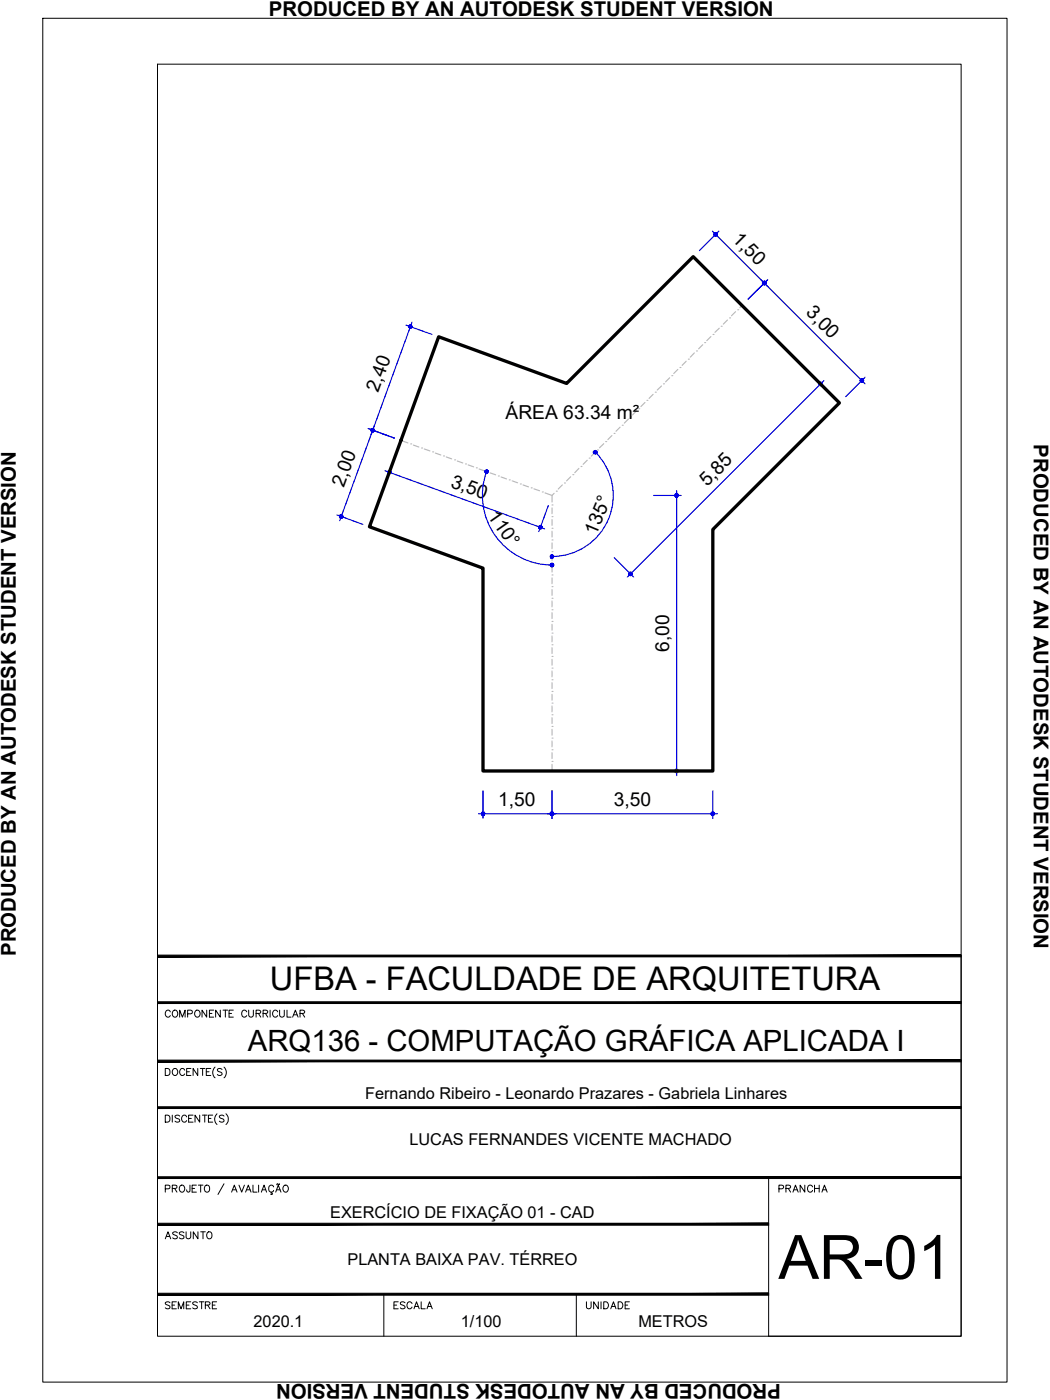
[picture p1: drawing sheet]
<svg xmlns="http://www.w3.org/2000/svg" width="229mm" height="305mm" viewBox="0 0 229 305" stroke-linecap="round" stroke-linejoin="round" font-family="sans-serif">
<!-- layer: ARQ_EIXO CINZA 04 -->
<g fill="none" stroke="#bababa" stroke-width=".25">
<path d="M149.4 78.7l-.9 .8M149.9 78.2h.1M151.2 76.8l-.9 1M151.6 76.4h.1M153 75.1l-.9 .8M153.4 74.6h.1M154.8 73.3l-.9 .9M155.2 72.8h.1M156.6 71.5l-.9 .8M157 71h.1M158.4 69.7l-.9 .9M158.8 69.2h.1"/>
<path d="M160.1 67.9l-.8 .8M160.6 67.4h.1M161.5 66.5l-.4 .5M87.3 95.9l1.5 .5M89.4 96.6h.1M90 96.9l1.2 .4M91.8 97.5h.1M92.4 97.7l1.2 .5M94.2 98.4h.1M94.8 98.6l1.2 .5M96.6 99.3h.1M97.2 99.5l1.1 .4"/>
<path d="M128.3 99.7h.1M129.6 98.4l-.9 .9M130.1 98h.1M131.4 96.6l-.9 .9M131.9 96.1h.1M133.2 94.8l-.9 .9M133.7 94.4h.1M135 93l-.9 .9M135.5 92.6h.1M136.8 91.2l-.9 .9M137.3 90.8h.1M138.6 89.4l-.9 .9"/>
<path d="M139.1 89h.1M140.4 87.6l-.9 .9M140.8 87.2h.1M142.2 85.9l-.9 .8M142.7 85.4h.1M144 84l-.9 .9M144.4 83.6h.1M145.8 82.3l-.9 .8M146.3 81.8h.1M147.6 80.4l-.9 .9M148 80h.1M99 100.1h.1"/>
<path d="M99.6 100.4l1.2 .4M101.3 101h.1M101.9 101.2l1.2 .4M103.7 101.9h.1M104.3 102.1l1.2 .4M106.1 102.7h.1M106.7 103l1.2 .4M108.5 103.6h.1M109.1 103.8l1.2 .5M110.9 104.5h.1M111.5 104.7l1.2 .4M113.3 105.4h.1"/>
<path d="M113.9 105.6l1.2 .4M115.7 106.2h.1M116.2 106.4l1.3 .4M118.1 107.1h.1M118.7 107.3l1.5 .6M120.2 117.6h.1M120.2 115h.1M120.2 112.5h.1M120.2 109.9h.1M120.2 110.6v1.2M120.2 113.1v1.3M120.2 115.7v1.2"/>
<path d="M120.2 118.2v1.3M120.6 107.4l-.4 .5v1.4M121.1 106.9h.1M122.4 105.6l-.9 .9M122.9 105.2h.1M124.2 103.8l-.8 .9M124.7 103.3h.1M126 102l-.9 .9M126.5 101.6h.1M127.8 100.2l-.8 .9M120.2 137.8h.1M120.2 135.3h.1"/>
<path d="M120.2 132.8h.1M120.2 130.3h.1M120.2 127.7h.1M120.2 125.2h.1M120.2 122.6h.1M120.2 120.1h.1M120.2 120.7v1.3M120.2 123.3v1.2M120.2 125.8v1.3M120.2 128.4v1.2M120.2 130.9v1.2M120.2 133.4v1.3"/>
<path d="M120.2 135.9v1.3M120.2 138.5v1.2M120.2 158.2h.1M120.2 155.6h.1M120.2 153.1h.1M120.2 150.5h.1M120.2 148h.1M120.2 145.5h.1M120.2 142.9h.1M120.2 140.4h.1M120.2 141v1.3M120.2 143.6v1.2"/>
<path d="M120.2 146.1v1.3M120.2 148.6v1.3M120.2 151.2v1.2M120.2 153.7v1.3M120.2 156.3v1.2M120.2 158.8v1.3M120.2 165.8h.1M120.2 163.2h.1M120.2 160.7h.1M120.2 161.3v1.3M120.2 163.9v1.2M120.2 166.4v1.5"/>
</g>
<!-- layer: COTA AZUL -->
<g fill="none" stroke="#00f" stroke-width=".25">
<path d="M155.1 50.3l33.2 33.3M156.5 50.3l-4.2 4.3M88.4 70.8l5.7 2M89.7 70.1l-15.7 43.3M167.1 60.9l-4.2 4.3M80.2 93.3l5.7 2.1M86.5 98.1l-2.1 5.7M129.6 98.4a13.3 13.3 0 0 1 2.9 14.5 13.3 13.3 0 0 1-12.3 8.3M175.1 80.1l4.3 4.2M179.4 82.9l-42.8 42.7M188.3 82.1l-4.2 4.3M73.4 112.1l5.6 2.1"/>
<path d="M83.8 102.5l34.8 12.6M105.9 102.7a15.2 15.2 0 0 0 14.3 20.3M119.4 110.1l-2.1 5.6M142.3 107.9h6M147.3 106.8v62.1M133.7 121.4l4.3 4.2M104.2 177.2h52M105.2 172.2v6M120.2 172.2v6M142.3 167.9h6M155.2 172.2v6"/>
</g>
<!-- layer: 0 -->
<g fill="#00f" stroke="#00f" stroke-width=".22">
<path d="M84.4 102.7v.2l.4-.1zM84.4 102.9l.4-.1-.3 .2zM84.5 103l.1 .2 .2-.4z"/>
<path d="M84.8 102.8l-.2 .4h.2zM84.8 102.8l.2 .3-.2 .1zM84.8 102.8l.2 .3 .1-.1z"/>
<path d="M84.8 102.8l.3 .2v-.3zM84.8 102.8l.2-.2 .1 .1zM84.9 102.4l-.1 .4 .2-.2z"/>
<path d="M84.7 102.4l.1 .4 .1-.4zM84.5 102.5l.2-.1 .1 .4zM84.5 102.5l-.1 .2 .4 .1z"/>
<path d="M117.6 114.8l.4 .1v-.2zM117.6 114.8l.3-.2 .1 .1zM117.8 114.4l-.2 .4 .3-.2z"/>
<path d="M117.6 114.4v.4l.2-.4zM117.4 114.5l.2-.1v.4zM117.3 114.6l.3 .2-.2-.3z"/>
<path d="M117.3 114.6v.3l.3-.1zM117.3 114.9l.3-.1-.3 .2zM117.3 115l.2 .1 .1-.3z"/>
<path d="M117.6 114.8l-.1 .3h.2zM117.6 114.8l.3 .3h-.2zM117.6 114.8l.3 .3 .1-.2z"/>
<path d="M147.1 107.5l.2 .4v-.4zM147.1 107.5l.2 .4-.3-.2zM147 107.7l-.1 .2h.4z"/>
<path d="M146.9 107.9l.1 .1 .3-.1zM147 108l.3-.1-.2 .3zM147.3 107.9l-.2 .3h.2z"/>
<path d="M147.3 107.9v.3h.2zM147.3 107.9l.3 .1-.1 .2zM147.3 107.9l.3 .1 .1-.1z"/>
<path d="M147.3 107.9h.4l-.1-.2zM147.5 107.5l.1 .2-.3 .2zM147.3 107.5v.4l.2-.4z"/>
<path d="M147.3 167.9v.3h.2zM147.3 167.9l.3 .2-.1 .1zM147.3 167.9l.3 .2 .1-.2z"/>
<path d="M147.3 167.9h.4l-.1-.2zM147.5 167.5l.1 .2-.3 .2zM147.3 167.5v.4l.2-.4z"/>
<path d="M147.1 167.5l.2 .4v-.4zM147.1 167.5l.2 .4-.3-.2zM147 167.7l-.1 .2h.4z"/>
<path d="M146.9 167.9l.1 .2 .3-.2zM147 168.1l.3-.2-.2 .3zM147.3 167.9l-.2 .3h.2z"/>
<path d="M137 125.2l.2 .1 .1-.3zM137.3 125l.1 .3h-.2zM137.3 125l.1 .3 .1-.1z"/>
<path d="M137.3 125l.2 .2 .1-.1zM137.3 125l.3-.2v.3zM137.5 124.7l-.2 .3 .3-.2z"/>
<path d="M137.4 124.6l-.1 .4 .2-.3zM137.2 124.6h.2l-.1 .4zM137 124.7l.3 .3-.1-.4z"/>
<path d="M137 124.7l-.1 .1 .4 .2zM136.9 124.8l.4 .2-.4 .1zM136.9 125.1l.1 .1 .3-.2z"/>
<path d="M178.7 83.2l-.1 .4 .3-.3zM178.6 83.2h.1l-.1 .4zM178.4 83.3l.2 .3v-.4z"/>
<path d="M178.4 83.3l-.1 .2 .3 .1zM178.3 83.5l.3 .1-.3 .1zM178.3 83.7l.1 .2 .2-.3z"/>
<path d="M178.4 83.9h.2v-.3zM178.6 83.6l.1 .3h-.1zM178.6 83.6l.1 .3h.2z"/>
<path d="M178.6 83.6l.3 .3 .1-.2zM178.6 83.6l.4-.1v.2zM178.9 83.3l-.3 .3 .4-.1z"/>
<path d="M155.5 50.8l-.1 .1 .4 .1zM155.4 50.9l.4 .1-.4 .1zM155.4 51.1l.1 .2 .3-.3z"/>
<path d="M155.8 51l-.3 .3 .2 .1zM155.8 51l.1 .4h-.2zM155.8 51l.1 .4 .2-.1z"/>
<path d="M155.8 51l.3 .3 .1-.2zM155.8 51l.4-.1v.2zM155.8 51l.4-.1-.1-.1z"/>
<path d="M155.9 50.7l-.1 .3 .3-.2zM155.7 50.7h.2l-.1 .3zM155.5 50.8l.3 .2-.1-.3z"/>
<path d="M166.4 61.6l.3 .3 .1-.2zM166.4 61.6h.4v.1zM166.4 61.6h.4l-.1-.2z"/>
<path d="M166.5 61.3l-.1 .3 .3-.2zM166.3 61.3h.2l-.1 .3zM166.2 61.4l.2 .2-.1-.3z"/>
<path d="M166.2 61.4l-.2 .2h.4zM166 61.6h.4l-.4 .1zM166 61.7l.2 .2 .2-.3z"/>
<path d="M166.2 61.9l.1 .1 .1-.4zM166.4 61.6l.1 .4h-.2zM166.4 61.6l.1 .4 .2-.1z"/>
<path d="M166.2 61.4l-.2 .2h.4zM166 61.6h.4l-.4 .1zM166 61.7l.2 .2 .2-.3z"/>
<path d="M166.2 61.9l.1 .1 .1-.4zM166.4 61.6l.1 .4h-.2zM166.4 61.6l.1 .4 .2-.1z"/>
<path d="M166.4 61.6l.3 .3 .1-.2zM166.4 61.6h.4v.1zM166.4 61.6h.4l-.1-.2z"/>
<path d="M166.5 61.3l-.1 .3 .3-.2zM166.3 61.3h.2l-.1 .3zM166.2 61.4l.2 .2-.1-.3z"/>
<path d="M187.6 82.8l.3 .3 .1-.2zM187.6 82.8h.4v.1zM187.6 82.8h.4l-.1-.2z"/>
<path d="M187.7 82.5l-.1 .3 .3-.2zM187.5 82.5h.2l-.1 .3zM187.4 82.6l.2 .2-.1-.3z"/>
<path d="M187.4 82.6l-.1 .2h.3zM187.3 82.8h.3l-.3 .1zM187.3 82.9l.1 .2 .2-.3z"/>
<path d="M187.4 83.1l.1 .1 .1-.4zM187.6 82.8l.1 .4h-.2zM187.6 82.8l.1 .4 .2-.1z"/>
<path d="M81.1 93.3l.1 .3 .1-.3zM80.9 93.4l.2-.1 .1 .3zM80.9 93.4l-.1 .1 .4 .1z"/>
<path d="M80.8 93.5v.2l.4-.1zM80.8 93.7l.4-.1-.3 .3zM80.9 93.9l.1 .1 .2-.4z"/>
<path d="M81.2 93.6l-.2 .4h.2zM81.2 93.6l.2 .3-.2 .1zM81.2 93.6l.2 .3 .1-.1z"/>
<path d="M81.2 93.6l.3 .2v-.2zM81.2 93.6l.2-.2 .1 .2zM81.3 93.3l-.1 .3 .2-.2z"/>
<path d="M74.3 112.4l-.1 .4h.2zM74.3 112.4l.2 .3-.1 .1zM74.3 112.4l.2 .3 .1-.1z"/>
<path d="M74.3 112.4l.3 .2 .1-.2zM74.3 112.4l.3-.2 .1 .2zM74.4 112.1l-.1 .3 .3-.2z"/>
<path d="M74.3 112.1v.3l.1-.3zM74 112.1h.3v.3zM74 112.1v.2l.3 .1z"/>
<path d="M74 112.3l-.1 .2 .4-.1zM73.9 112.5l.4-.1-.3 .3zM74 112.7l.2 .1 .1-.4z"/>
<path d="M81.2 93.6l-.2 .4h.2zM81.2 93.6l.2 .3-.2 .1zM81.2 93.6l.2 .3 .1-.1z"/>
<path d="M81.2 93.6l.3 .2v-.2zM81.2 93.6l.2-.2 .1 .2zM81.3 93.3l-.1 .3 .2-.2z"/>
<path d="M81.1 93.3l.1 .3 .1-.3zM80.9 93.4l.2-.1 .1 .3zM80.9 93.4l-.1 .1 .4 .1z"/>
<path d="M80.8 93.5v.2l.4-.1zM80.8 93.7l.4-.1-.3 .3zM80.9 93.9l.1 .1 .2-.4z"/>
<path d="M89.3 70.7l.1 .4 .1-.4zM89.1 70.8l.2-.1 .1 .4zM89.1 70.8l-.1 .2 .4 .1z"/>
<path d="M89 71v.2l.4-.1zM89 71.2l.4-.1-.3 .2zM89.1 71.3l.1 .2 .2-.4z"/>
<path d="M89.4 71.1l-.2 .4h.2zM89.4 71.1l.2 .3-.2 .1zM89.4 71.1l.2 .3 .1-.2z"/>
<path d="M89.4 71.1l.3 .1v-.2zM89.4 71.1l.2-.2 .1 .1zM89.5 70.7l-.1 .4 .2-.2z"/>
<path d="M120.2 177.2h.4l-.1-.2zM120.4 176.8l.1 .2-.3 .2zM120.2 176.8v.4l.2-.4z"/>
<path d="M120 176.8l.2 .4v-.4zM120 176.8l.2 .4-.4-.2zM119.8 177v.2h.4z"/>
<path d="M119.8 177.2v.1l.4-.1zM119.8 177.3l.4-.1-.2 .3zM120.2 177.2l-.2 .3h.2z"/>
<path d="M120.2 177.2v.3h.2zM120.2 177.2l.3 .1-.1 .2zM120.2 177.2l.3 .1 .1-.1z"/>
<path d="M104.8 177.2l.1 .1 .3-.1zM104.9 177.3l.3-.1-.2 .3zM105.2 177.2l-.2 .3h.2z"/>
<path d="M105.2 177.2v.3h.2zM105.2 177.2l.3 .1-.1 .2zM105.2 177.2l.3 .1v-.1z"/>
<path d="M105.2 177.2h.3v-.2zM105.4 176.8l.1 .2-.3 .2zM105.2 176.8v.4l.2-.4z"/>
<path d="M105 176.8l.2 .4v-.4zM105 176.8l.2 .4-.3-.2zM104.9 177l-.1 .2h.4z"/>
<path d="M155.2 177.2h.3v-.2zM155.4 176.8l.1 .2-.3 .2zM155.2 176.8v.4l.2-.4z"/>
<path d="M155 176.8l.2 .4v-.4zM155 176.8l.2 .4-.3-.2zM154.9 177l-.1 .2h.4z"/>
<path d="M154.8 177.2l.1 .1 .3-.1zM154.9 177.3l.3-.1-.2 .3zM155.2 177.2l-.2 .3h.2z"/>
<path d="M155.2 177.2v.3h.2zM155.2 177.2l.3 .1-.1 .2zM155.2 177.2l.3 .1v-.1z"/>
<path d="M119.8 177.2v.1l.4-.1zM119.8 177.3l.4-.1-.2 .3zM120.2 177.2l-.2 .3h.2z"/>
<path d="M120.2 177.2v.3h.2zM120.2 177.2l.3 .1-.1 .2zM120.2 177.2l.3 .1 .1-.1z"/>
<path d="M120.2 177.2h.4l-.1-.2zM120.4 176.8l.1 .2-.3 .2zM120.2 176.8v.4l.2-.4z"/>
<path d="M120 176.8l.2 .4v-.4zM120 176.8l.2 .4-.4-.2zM119.8 177v.2h.4z"/>
<path d="M105.9 102.3v.4l.1-.4zM105.7 102.4l.2-.1v.4zM105.7 102.4l-.1 .1 .3 .2z"/>
<path d="M105.6 102.5v.2h.3zM105.6 102.7h.3l-.2 .2zM105.9 102.7l-.2 .2 .1 .1z"/>
<path d="M105.9 102.7l-.1 .3h.2zM105.9 102.7l.3 .3h-.2zM105.9 102.7l.3 .3 .1-.2z"/>
<path d="M105.9 102.7l.4 .1v-.2zM105.9 102.7l.3-.3 .1 .2zM106 102.3l-.1 .4 .3-.3z"/>
<path d="M120.2 123h.4l-.1-.2zM120.4 122.7l.1 .1-.3 .2zM120.2 122.6v.4l.2-.3z"/>
<path d="M120 122.7l.2 .3v-.4zM120 122.7l.2 .3-.4-.2zM119.8 122.8v.2h.4z"/>
<path d="M119.8 123v.2l.4-.2zM119.8 123.2l.4-.2-.2 .4zM120.2 123l-.2 .4h.2z"/>
<path d="M120.2 123v.4h.2zM120.2 123l.3 .2-.1 .2zM120.2 123l.3 .2 .1-.2z"/>
<path d="M119.8 121.2v.2l.4-.2zM119.8 121.4l.4-.2-.2 .3zM120.2 121.2l-.2 .3h.2z"/>
<path d="M120.2 121.2v.3h.2zM120.2 121.2l.3 .2-.1 .1zM120.2 121.2l.3 .2 .1-.2z"/>
<path d="M120.2 121.2h.4l-.1-.2zM120.4 120.9l.1 .1-.3 .2zM120.2 120.8v.4l.2-.3z"/>
<path d="M120 120.9l.2 .3v-.4zM119.8 121l.2-.1 .2 .3zM119.8 121v.2h.4z"/>
<path d="M129.3 98.2l-.1 .1 .4 .2zM129.2 98.3l.4 .2-.4 .1zM129.2 98.6l.1 .1 .3-.2z"/>
<path d="M129.3 98.7l.2 .1 .1-.3zM129.6 98.5l.1 .3h-.2zM129.6 98.5l.1 .3 .1-.1z"/>
<path d="M129.6 98.5l.2 .2 .2-.1zM129.6 98.5l.4-.2v.3zM129.8 98.2l-.2 .3 .4-.2z"/>
<path d="M129.7 98.1l-.1 .4 .2-.3zM129.5 98.1h.2l-.1 .4zM129.3 98.2l.3 .3-.1-.4z"/>
</g>
<path d="M95.5 73.3l27.9 10.2 27.5-27.6 31.9 31.8-27.6 27.6v52.6h-50v-44.2l-24.8-9z" fill="none" stroke="#000" stroke-width=".72"/>
<!-- layer: MRG_EXTERNA -->
<path d="M9.3 4h209.9v296.9h-209.9z" fill="none" stroke="#000" stroke-width=".22"/>
<!-- layer: MRG_INTERNA -->
<path d="M34.3 14h175v276.9h-175z" fill="none" stroke="#000" stroke-width=".22"/>
<!-- layer: SIMB_01 -->
<g fill="#000" stroke="#000" stroke-width=".22">
<path d="M34.3 218.1v.4l175-.4zM34.3 218.5l175-.4v.4z"/>
<path d="M34.3 207.9v.4l175-.4zM34.3 208.3l175-.4v.4z"/>
<path d="M34.3 230.8v.4l175-.4zM34.3 231.2l175-.4v.4z"/>
<path d="M34.3 256.2v.4l175-.4zM34.3 256.6l175-.4v.4z"/>
<path d="M34.3 241v.3l175-.3zM34.3 241.3l175-.3v.3z"/>
<path d="M34.3 266.3v.4l133-.4zM34.3 266.7l133-.4v.4z"/>
<path d="M34.3 282h133v-.4zM34.3 281.6h133l-133 .4z"/>
</g>
<g fill="none" stroke="#000" stroke-width=".22">
<path d="M45 219.9v1.5l-1-1.5v1.5M46.5 219.9h-.9v1.5h.9M48 219.9v1.5l-1.1-1.5v1.5M48.6 219.9h1M49.1 219.9v1.5M50.8 219.9h-.9v1.5h.9M54.1 219.9v1.1l.5 .4h.3l.3-.4v-1.1M58.8 219.9v1.5M60.9 219.9v1.1l.4 .4 .5-.2 .1-1.3M62.5 219.9v1.5h.9M209.3 208.1v82.8h-42v-34.5M36 232.6h.5a.82 .82 0 0 1 .5 .8 .82 .82 0 0 1-.5 .7h-.5z"/>
<path d="M37.1 220.3a.56 .56 0 0 0-.7-.4 .56 .56 0 0 0-.4 .6 .63 .63 0 0 0 .2 .8 .63 .63 0 0 0 .9-.2M37.7 220.1a.72 .72 0 0 1 1 .2 .72 .72 0 0 1-.3 1.1 .72 .72 0 0 1-.9-.4 .72 .72 0 0 1 .2-.9zM37.7 232.8a.72 .72 0 0 1 1 .2 .72 .72 0 0 1-.3 1.1 .72 .72 0 0 1-.9-.4 .72 .72 0 0 1 .2-.9zM39.1 221.4v-1.5l.6 1.5 .6-1.5v1.5M40.2 233a.56 .56 0 0 0-.6-.4 .56 .56 0 0 0-.5 .6 .63 .63 0 0 0 .3 .8 .63 .63 0 0 0 .8-.2M40.6 233.3h.6M40.9 220.7l.9-.1v-.5l-.3-.2h-.6v1.5M41.6 232.6h-1v1.5h1M42.7 220a.71 .71 0 0 1 .9 .7 .71 .71 0 0 1-.9 .7l-.3-.5v-.4zM43.1 232.6v1.5l-1.1-1.5v1.5M43.6 232.6h1M44.1 232.6v1.5"/>
<path d="M44.9 233.3h.6M45.6 220.6h.5M45.9 232.6h-1v1.5h1M46.8 232.3a1.57 1.57 0 0 0 0 2.4M48.3 232.8l-.3-.2-.7 .2 .2 .4 .5 .2 .3 .3v.2l-.3 .2-.7-.2M48.8 232.3a1.57 1.57 0 0 1 0 2.4M49.9 220.6h.5M53.7 220.3a.56 .56 0 0 0-.6-.4 .56 .56 0 0 0-.5 .6 .63 .63 0 0 0 .3 .8 .63 .63 0 0 0 .8-.2M55.8 220.6h.8l.2-.4-.4-.3h-.6v1.5M56.3 220.6l.5 .8M57.3 220.6h.8l.2-.4-.4-.3h-.6v1.5M57.8 220.6l.5 .8"/>
<path d="M60.5 220.3a.56 .56 0 0 0-.7-.4 .56 .56 0 0 0-.4 .6 .63 .63 0 0 0 .2 .8 .63 .63 0 0 0 .9-.2M63.7 221.4l.6-1.5 .6 1.5M63.9 220.9h.7M65.3 220.6h.9l.1-.4-.3-.3h-.7v1.5M65.8 220.6l.5 .8M36 242.8h.5a.82 .82 0 0 1 .5 .7 .82 .82 0 0 1-.5 .8h-.5zM36 258.8l.9-.1 .1-.6-1-.1v1.5M37.5 258.7l1-.1v-.5l-1-.1v1.5M37.5 242.8v1.5M38 258.7l.5 .8M39.1 243l-.3-.2-.7 .2 .2 .4 .7 .3 .1 .2v.2l-.3 .2-.7-.2M39.2 258.2a.72 .72 0 0 1 1 .2 .72 .72 0 0 1-.3 1.1 .72 .72 0 0 1-.9-.4 .72 .72 0 0 1 .2-.9z"/>
<path d="M40.6 243.2a.56 .56 0 0 0-.6-.4 .56 .56 0 0 0-.5 .6 .63 .63 0 0 0 .3 .8 .63 .63 0 0 0 .8-.2M41.1 243.5h.6M41.4 258l-.1 1.4-.4 .1-.2-.1-.1-.4M41.8 258.7h.6M42 242.8h-.9v1.5h.9M42.8 258h-1v1.5h1M43.2 258h1M43.5 242.8v1.5l-1-1.5v1.5M43.7 258v1.5M44.1 242.8h1M44.6 242.8v1.5M44.6 258.2a.63 .63 0 0 1 .8-.1 .63 .63 0 0 1 .2 .9 .57 .57 0 0 1-.5 .6 .57 .57 0 0 1-.6-.6z"/>
<path d="M45.4 243.5h.5M46.3 242.8h-.9v1.5h.9M47.2 242.5a1.57 1.57 0 0 0 0 2.3M48.8 243l-.4-.2-.6 .2 .1 .4 .7 .3 .2 .2v.2l-.4 .2-.6-.2M48.8 257.7l-1.3 2.4M49.2 242.5a1.57 1.57 0 0 1 0 2.3M50.4 259.5l.6-1.5 .6 1.5M50.7 259h.7M52 258l.6 1.5 .6-1.5M53.5 259.5l.6-1.5 .6 1.5M53.7 259h.7M55.1 258v1.5h.9"/>
<path d="M56.3 258v1.5M56.9 259.5l.6-1.5 .5 1.5M57.1 259h.7M59.1 259.5v.3l.2 .2h-.4M59.6 258.4a.6 .6 0 0 0-.9-.3 .6 .6 0 0 0-.2 .9 .54 .54 0 0 0 .4 .5 .54 .54 0 0 0 .7-.3M60 259.5l.6-1.5 .6 1.5M60.2 259h.8M60.3 257.8l-.1 .1M60.3 257.8h.2M60.5 257.8l.1 .1M60.6 257.9h.2M60.9 257.7l-.1 .2"/>
<path d="M61.8 258.2a.72 .72 0 0 1 1 .2 .72 .72 0 0 1-.3 1.1 .72 .72 0 0 1-.9-.4 .72 .72 0 0 1 .2-.9zM83.6 281.8v9.1M125.5 281.8v9.1"/>
</g>
<text font-size="13.3" x="169.5" y="278.4">AR-01</text>
<text font-size="7.1" x="58.8" y="215.6">UFBA - FACULDADE DE ARQUITETURA</text>
<text font-size="6.4" x="54" y="228.9">ARQ136 - COMPUTAÇÃO GRÁFICA APLICADA I</text>
<g font-size="4.4">
<text x="58.5" y="3.6">PRODUCED BY AN AUTODESK STUDENT VERSION</text>
<text x="225.1" y="96.7" transform="rotate(90 225.1 96.7)">PRODUCED BY AN AUTODESK STUDENT VERSION</text>
<text x="3.5" y="208.2" transform="rotate(-90 3.5 208.2)">PRODUCED BY AN AUTODESK STUDENT VERSION</text>
<text x="168.3" y="260.7">PRANCHA</text>
<text x="34.9" y="270.9">ASSUNTO</text>
<text x="34.9" y="286.1">SEMESTRE</text>
<text x="84.7" y="286.1">ESCALA</text>
<text x="126.3" y="286.1">UNIDADE</text>
<text x="170" y="301.3" transform="rotate(-180 170 301.3)">PRODUCED BY AN AUTODESK STUDENT VERSION</text>
</g>
<g font-size="4.2">
<text x="159.3" y="52.2" transform="rotate(45 159.3 52.2)">1,50</text>
<text x="175.3" y="68.2" transform="rotate(45 175.3 68.2)">3,00</text>
<text x="82.3" y="85.6" transform="rotate(-70 82.3 85.6)">2,40</text>
<text x="110.1" y="91.2">ÁREA 63.34 m²</text>
<text x="74.8" y="106.3" transform="rotate(-70 74.8 106.3)">2,00</text>
<text x="97.9" y="105.9" transform="rotate(20 97.9 105.9)">3,50</text>
<text x="153.9" y="106" transform="rotate(-45 153.9 106)">5,85</text>
<text x="106.1" y="112.3" transform="rotate(55 106.1 112.3)">110°</text>
<text x="129.8" y="116.6" transform="rotate(-67 129.8 116.6)">135°</text>
<text x="145.7" y="141.9" transform="rotate(-90 145.7 141.9)">6,00</text>
<text x="108.5" y="175.6">1,50</text>
<text x="133.6" y="175.6">3,50</text>
</g>
<g font-size="3.5">
<text x="79.5" y="239.3">Fernando Ribeiro - Leonardo Prazares - Gabriela Linhares</text>
<text x="89.2" y="249.3">LUCAS FERNANDES VICENTE MACHADO</text>
<text x="71.9" y="265.2">EXERCÍCIO DE FIXAÇÃO 01 - CAD</text>
<text x="75.6" y="275.4">PLANTA BAIXA PAV. TÉRREO</text>
<text x="55.2" y="289">2020.1</text>
<text x="100.3" y="289">1/100</text>
<text x="139" y="289">METROS</text>
</g>
</svg>
